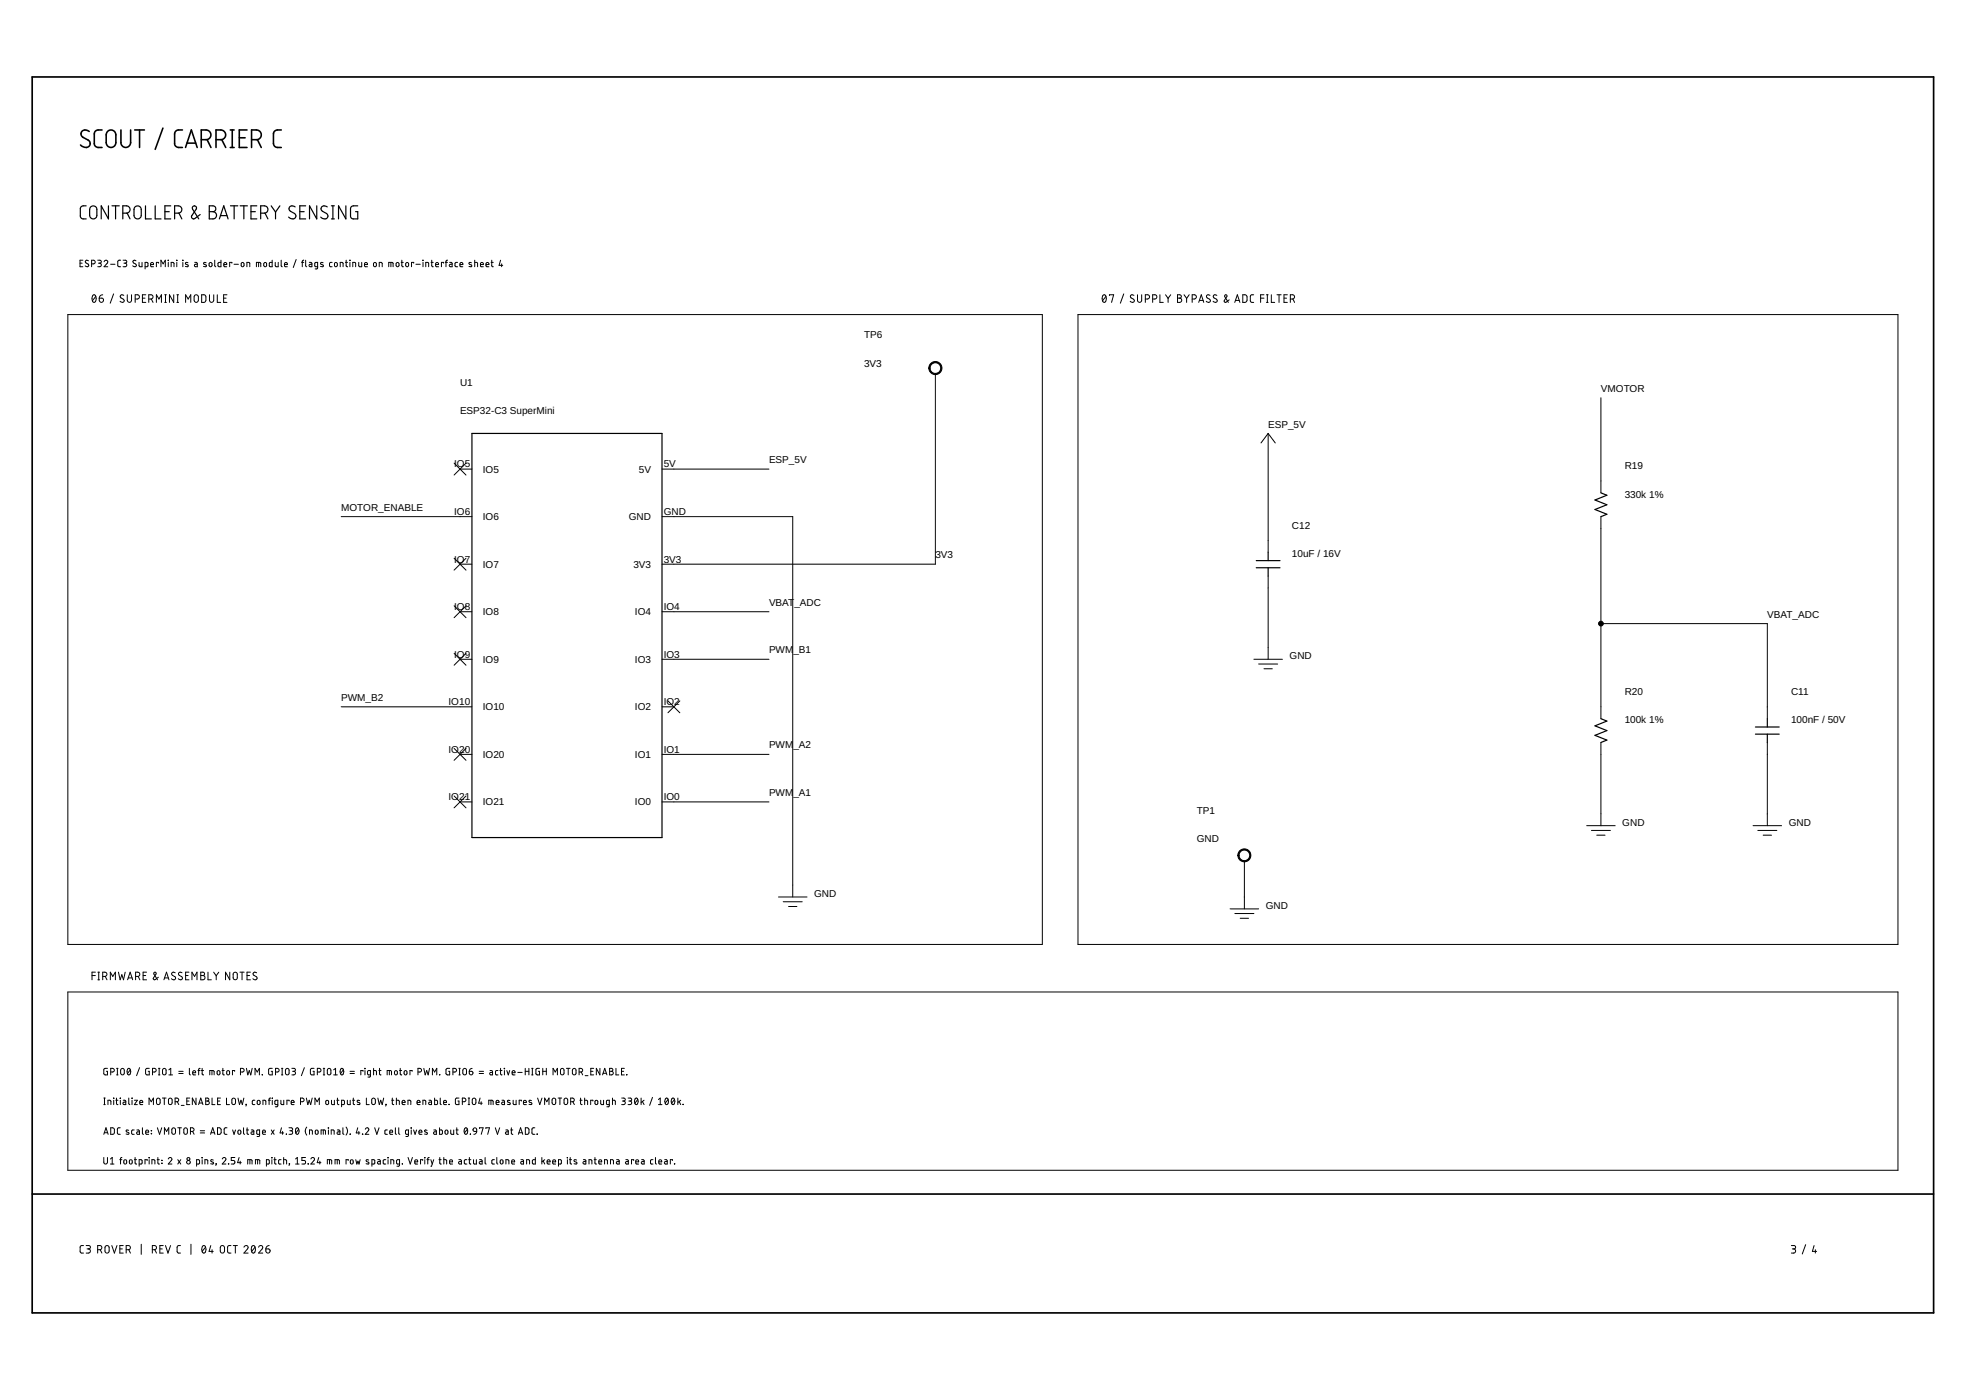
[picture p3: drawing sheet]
<svg xmlns="http://www.w3.org/2000/svg" width="420mm" height="297mm" viewBox="0 0 420 297" stroke-linecap="round" stroke-linejoin="round" font-family="sans-serif">
<path d="M6.9 16.4h406.3v264.2h-406.3zM6.9 255.2h406.3" fill="none" stroke="#000" stroke-width=".36"/>
<g fill="none" stroke="#000" stroke-width=".34">
<path d="M19.1 28.1a.95 .95 0 0 0-1.3-.3 .95 .95 0 0 0-.4 1.2l1.5 1a.89 .89 0 0 1 .2 1.2 .89 .89 0 0 1-1.3 .2l-.6-.4M21.8 27.8a1.42 1.42 0 0 0-1.5 .3l-.1 .5v2.1l.2 .6a1.6 1.6 0 0 0 1.4 .2M23 28.1a1.04 1.04 0 0 1 1.1-.2 1.04 1.04 0 0 1 .7 .9v1.7a1.04 1.04 0 0 1-1.1 1 1.04 1.04 0 0 1-1-1v-1.7zM25.8 27.8v2.7a1.04 1.04 0 0 0 1.1 1 1.04 1.04 0 0 0 1-1v-2.7M28.8 27.8h2.1M29.8 27.8v3.7M34.8 27.4l-1.6 4.5M39 27.8h-1.1l-.5 .5-.1 2.4 .3 .6a1.53 1.53 0 0 0 1.4 .2M39.6 31.5l1.3-3.7 1.2 3.7M40 30.6h1.8M43 29.8a1.8 1.8 0 0 0 1.8-.3 1.04 1.04 0 0 0 .2-1.1 1.04 1.04 0 0 0-1-.6h-1v3.7M44.3 29.8l.8 1.7"/>
<path d="M46.2 29.8a1.8 1.8 0 0 0 1.7-.3 1.04 1.04 0 0 0 .3-1.1 1.04 1.04 0 0 0-1-.6h-1v3.7M47.4 29.8l.8 1.7M49.2 31.5h.8M49.2 27.8h.8M49.6 27.8v3.7M51.1 29.4h1.3M52.8 27.8h-1.7v3.7h1.7M53.8 29.8a1.82 1.82 0 0 0 1.7-.3 1.04 1.04 0 0 0 .3-1.1 1.04 1.04 0 0 0-1-.6h-1v3.7M55 29.8l.8 1.7M60.1 27.8a1.42 1.42 0 0 0-1.5 .3l-.2 .5v2.1l.3 .6a1.53 1.53 0 0 0 1.4 .2"/>
</g>
<g fill="none" stroke="#000" stroke-width=".25">
<path d="M18.4 44l-1 .1-.2 .5v1.8l.4 .4h.8M19.4 44.2a.77 .77 0 0 1 .9-.1 .77 .77 0 0 1 .4 .7v1.2a.77 .77 0 0 1-.8 .8 .77 .77 0 0 1-.7-.8v-1.2zM23.2 44v2.8l-1.6-2.8v2.8M23.9 44h1.6M24.7 44v2.8M26.2 45.6a1.36 1.36 0 0 0 1.4-.3 .78 .78 0 0 0 .1-.9 .78 .78 0 0 0-.7-.4h-.8v2.8M27.2 45.6l.6 1.2M28.9 44.2a.79 .79 0 0 1 .8-.1 .79 .79 0 0 1 .5 .7v1.2a.77 .77 0 0 1-.8 .8 .77 .77 0 0 1-.8-.8l.1-1.4zM31.1 44v2.8h1.2M33.2 44v2.8h1.2M35.2 45.2h1M36.5 44h-1.3v2.8h1.3"/>
<path d="M37.3 45.6a1.36 1.36 0 0 0 1.4-.3 .78 .78 0 0 0 .1-.9 .78 .78 0 0 0-.7-.4h-.8v2.8M38.2 45.6l.7 1.2M42.8 45.8l-1.2 .9a.45 .45 0 0 1-.5-.1 .45 .45 0 0 1-.1-.5l.9-1.4a.46 .46 0 0 0-.4-.7 .46 .46 0 0 0-.4 .7l1.4 2.1M44.7 44h.8a.62 .62 0 0 1 .6 .6 .62 .62 0 0 1-.6 .6 .77 .77 0 0 1 .8 .8 .77 .77 0 0 1-.8 .8h-.8zM44.7 45.2h.8M46.9 46.8l.9-2.8 .9 2.8M47.1 46.1h1.4M49.3 44h1.5M50 44v2.8M51.3 44h1.6M52.1 44v2.8M53.6 45.2h1"/>
<path d="M54.9 44h-1.3v2.8h1.3M55.7 45.6a1.45 1.45 0 0 0 1.4-.3 .79 .79 0 0 0 .1-.9 .79 .79 0 0 0-.7-.4h-.8v2.8M56.6 45.6l.7 1.2M58 44l.9 1.3M58.9 45.3v1.5M59.8 44l-.9 1.3M63.1 44.2a.69 .69 0 0 0-1.1-.1 .69 .69 0 0 0 .1 1l.8 .5a.68 .68 0 0 1 .2 1 .68 .68 0 0 1-1 .1l-.4-.3M64.1 45.2h.9M65.3 44h-1.2v2.8h1.2M67.7 44v2.8l-1.6-2.8v2.8M69.9 44.2a.7 .7 0 0 0-1-.1 .7 .7 0 0 0 0 1l.9 .5a.67 .67 0 0 1 .1 1 .67 .67 0 0 1-.9 .1l-.5-.3M70.8 46.8h.7"/>
<path d="M70.8 44h.7M71.1 44v2.8M73.9 44v2.8l-1.6-2.8v2.8M76.5 44h-1.2l-.4 .4v2l.4 .4h1.2v-1.6h-.5M100.9 92.6h40.6v86.4h-40.6zM268.5 119.8h5.1M271 118v1.8M342.1 105.3l1.3 .5-2.5 1 2.5 1.1-2.5 1 2.5 1-1.3 .5M268.5 121.3h5.1M271 121.3v1.8M342.1 153.6l1.3 .5-2.5 1 2.5 1-2.5 1 2.5 1.1-1.3 .5M375.2 155.4h5"/>
<path d="M375.2 156.9h5M377.7 153.6v1.8M377.7 156.9v1.8"/>
</g>
<g fill="none" stroke="#000" stroke-width=".21">
<path d="M17.1 56.2h.5M17.7 55.6h-.6v1.4h.6M18.9 55.7l-.5-.1-.2 .3 .6 .5a.35 .35 0 0 1 .1 .6 .35 .35 0 0 1-.6-.1l-.1-.1M19.6 56.4h.4a.39 .39 0 0 0 .4-.4 .39 .39 0 0 0-.4-.4h-.4v1.4M20.9 55.6h.5l.3 .3-.2 .3h-.5M21.3 56.2a.38 .38 0 0 1 .4 .4 .38 .38 0 0 1-.4 .4h-.4M22.2 55.9a.39 .39 0 0 1 .6-.3 .39 .39 0 0 1 .1 .6l-.7 .8h.8M23.6 56.5h1M25.8 55.6h-.4l-.2 .3v.9l.2 .2h.4M26.3 55.6h.6l.2 .3-.2 .3h-.4M26.7 56.2a.38 .38 0 0 1 .4 .4 .38 .38 0 0 1-.4 .4h-.4M29.1 55.7a.35 .35 0 0 0-.6 0 .35 .35 0 0 0 .1 .5l.4 .2a.39 .39 0 0 1-.1 .6 .39 .39 0 0 1-.5-.2"/>
<path d="M29.7 56.1v.7l.3 .2h.4v-.9M31 57l.6-.1-.1-.8h-.5v1.4M32.2 56.5h.6a.32 .32 0 0 0-.2-.4 .32 .32 0 0 0-.4 .3v.5l.6 .1M33.9 56.2v-.1h-.5v.9M34.4 57v-1.4l.5 .8 .4-.8v1.4M35.9 55.6l.1 .1zM36 56.1v.9M36.6 57v-.9l.5 .1 .1 .8M37.8 55.6h.1M37.8 56.1v.9M39 55.6l.1 .1zM39.1 56.1v.9"/>
<path d="M40.2 56.2l-.4-.1-.2 .2 .6 .4v.2h-.6M41.6 56.1h.4l.2 .2v.7h-.5l-.1-.4 .6-.1M44 56.2l-.3-.1-.2 .2 .6 .4v.2h-.6M44.8 56.2l.3-.1 .2 .3v.4l-.2 .2-.4-.3zM45.9 55.6v1.2l.2 .2M47.2 55.6v1.4h-.5l-.1-.8 .6-.1M47.8 56.5h.7a.32 .32 0 0 0-.3-.4 .32 .32 0 0 0-.4 .3l.1 .5 .6 .1M49.6 56.2v-.1h-.5v.9M50 56.5h.9M51.6 56.2l.3-.1 .3 .3-.1 .4-.2 .2-.3-.2zM52.8 57v-.9l.6 .1v.8M54.8 57v-.9h.8l.1 .9"/>
<path d="M55.3 56.1v.9M56.5 56.2l.2-.1 .3 .2v.5l-.3 .2-.3-.3zM58.2 55.6v1.4h-.5l-.1-.8 .6-.1M58.8 56.1v.7l.3 .2h.4v-.9M60.1 55.6v1.3l.2 .1M60.8 56.5h.6a.32 .32 0 0 0-.2-.4 .32 .32 0 0 0-.4 .3v.5l.6 .1M63.3 55.5l-.6 1.7M64.5 56.1h.4M64.9 55.6l-.3 .2v1.2M65.3 55.6v1.2l.3 .2M66.1 56.1h.4l.2 .2v.7h-.5l-.2-.2 .1-.2 .6-.1M67.9 57l-.6-.1 .1-.8h.5v1.1l-.1 .2-.4 .1"/>
<path d="M69 56.2l-.3-.1-.2 .2 .6 .4v.2h-.6M71 56.1h-.5l-.1 .2 .1 .6 .5 .1M71.6 56.2l.2-.1 .3 .3v.4l-.3 .2-.3-.2zM72.7 57v-.9l.6 .1v.8M73.8 56.1h.5M74 55.6v1.3l.3 .1M74.8 55.6h.1M74.8 56.1v.9M75.4 57v-.9l.6 .1v.8M76.7 56.1v.7l.2 .2h.4v-.9M77.9 56.5h.6a.33 .33 0 0 0-.2-.4 .33 .33 0 0 0-.4 .3l.1 .6h.5M79.8 56.3l.3-.2 .3 .2-.1 .6-.2 .1-.3-.2z"/>
<path d="M81 57v-.9l.6 .1 .1 .8M83.1 57v-.9h.8l.1 .9M83.5 56.1v.9M84.8 56.2l.2-.1 .3 .3-.1 .4-.2 .2-.4-.3zM85.7 56.1h.5M85.9 55.6v1.2l.3 .2M86.8 56.2l.3-.1 .2 .3v.4l-.2 .2-.4-.3zM88.4 56.2v-.1h-.5v.9M88.9 56.5h.9M90.4 55.6h.1M90.4 56.1v.9M91 57v-.9l.6 .1v.8"/>
<path d="M92.1 56.1h.5M92.3 55.6v1.2l.3 .2M93.1 56.5h.6a.33 .33 0 0 0-.2-.4 .33 .33 0 0 0-.4 .3l.1 .6h.5M94.8 56.2v-.1h-.5v.9M95.2 56.1h.4M95.6 55.6l-.3 .2v1.2M96.1 56.1h.4l.1 .2v.7h-.4l-.2-.2 .1-.2 .5-.1M97.8 56.1h-.4l-.2 .2 .1 .6 .5 .1M98.3 56.5h.6a.32 .32 0 0 0-.2-.4 .32 .32 0 0 0-.4 .3v.5l.6 .1M100.8 56.2l-.4-.1-.2 .2 .6 .4v.2h-.6M101.5 56.1l.5 .1 .1 .8M101.5 55.6v1.4"/>
<path d="M102.7 56.5h.6a.32 .32 0 0 0-.2-.4 .32 .32 0 0 0-.4 .3v.5l.6 .1M103.9 56.5h.6a.32 .32 0 0 0-.2-.4 .32 .32 0 0 0-.4 .3v.5l.6 .1M104.9 56.1h.5M105.1 55.6v1.3l.3 .1M107 55.6l-.3 1.1h.7M107.2 56.4v.6M14.5 67.2h208.3v134.6h-208.3zM19.9 63.1l.2-.1a.97 .97 0 0 1 0 1.6 1.03 1.03 0 0 1-.2-1.5zM20.5 63.4l-.8 .9M21.2 63.7h.6a.45 .45 0 0 1 .3 .5 .45 .45 0 0 1-.5 .4 .45 .45 0 0 1-.4-.4zM21.9 63l-.4 .1-.3 .6M24.3 62.8l-.7 2"/>
<path d="M26.5 63.1l-.2-.1a.38 .38 0 0 0-.6 .1 .38 .38 0 0 0 .2 .6l.5 .2a.41 .41 0 0 1 0 .7 .41 .41 0 0 1-.6-.1l-.1-.1M27.2 63v1.2a.46 .46 0 0 0 .5 .4 .46 .46 0 0 0 .4-.4v-1.2M28.9 63.9h.5a.46 .46 0 0 0 .4-.5 .46 .46 0 0 0-.4-.4h-.5v1.6M30.4 63.7h.6M31.2 63h-.8v1.6h.8M31.8 63.9h.5a.46 .46 0 0 0 .4-.5 .46 .46 0 0 0-.4-.4h-.5v1.6M32.3 63.9l.4 .7M33.4 64.6v-1.6l.6 .9 .5-.9v1.6M35.2 63h.4M35.2 64.6h.4M35.4 63v1.6M37.1 63v1.6l-.9-1.6v1.6"/>
<path d="M37.8 63h.4M37.8 64.6h.4M38 63v1.6M39.7 64.6v-1.6l.5 .9 .6-.9v1.6M41.6 63.1l.3-.1 .3 .1 .2 1.1a.46 .46 0 0 1-.5 .4 .46 .46 0 0 1-.4-.4zM43.1 63h.6l.3 .3v.9l-.3 .4h-.6zM44.8 63v1.2a.46 .46 0 0 0 .4 .4 .46 .46 0 0 0 .5-.4v-1.2M46.4 63v1.6h.8M47.8 63.7h.5M48.5 63h-.7v1.6h.7M199.9 79.9v40.7h-58.4M230.4 67.2h175.2v134.6h-175.2z"/>
<path d="M235.7 63.1l.3-.1a.97 .97 0 0 1 0 1.6 1.03 1.03 0 0 1-.3-1.5zM236.3 63.4l-.7 .9M237.1 63.2v-.2h.9l-.4 1.6M240.2 62.8l-.8 2M242.3 63.1l-.2-.1a.38 .38 0 0 0-.5 .1 .38 .38 0 0 0 .1 .6l.6 .2a.41 .41 0 0 1 0 .7 .41 .41 0 0 1-.6-.1l-.2-.1M243.1 63v1.2a.44 .44 0 0 0 .4 .4 .44 .44 0 0 0 .5-.4v-1.2M244.8 63.9h.4a.46 .46 0 0 0 .5-.5 .46 .46 0 0 0-.5-.4h-.4v1.6M246.3 63.9h.5a.46 .46 0 0 0 .4-.5 .46 .46 0 0 0-.4-.4h-.5v1.6M247.9 63v1.6h.7M249.1 63l.5 .8M249.6 63.8v.8M250.2 63l-.6 .8"/>
<path d="M251.7 63h.4a.36 .36 0 0 1 .4 .4 .36 .36 0 0 1-.4 .3 .46 .46 0 0 1 .5 .5 .46 .46 0 0 1-.5 .4h-.4zM251.7 63.7h.4M253 63l.6 .8M253.6 63.8v.8M254.1 63l-.5 .8M254.8 63.9h.4a.46 .46 0 0 0 .5-.5 .46 .46 0 0 0-.5-.4h-.4v1.6M256.2 64.6l.5-1.6 .6 1.6M256.3 64.2h.8M258.6 63.1l-.2-.1a.38 .38 0 0 0-.5 .1 .38 .38 0 0 0 .1 .6l.5 .2a.41 .41 0 0 1 .1 .7 .41 .41 0 0 1-.7-.1l-.1-.1M260.1 63.1l-.2-.1a.38 .38 0 0 0-.6 .1 .38 .38 0 0 0 .2 .6l.5 .2a.41 .41 0 0 1 0 .7 .41 .41 0 0 1-.6-.1l-.2-.1M262.7 64.1l-.7 .5a.27 .27 0 0 1-.3-.1 .27 .27 0 0 1 0-.3l.5-.8a.26 .26 0 0 0-.2-.4 .26 .26 0 0 0-.3 .4l.8 1.2M263.9 64.6l.5-1.6 .6 1.6"/>
<path d="M264 64.2h.8M265.6 63h.6l.3 .3v.9l-.3 .4h-.6zM267.9 63h-.5l-.2 .4v1l.2 .2h.5M269.4 63.7h.7M270.1 63h-.7v1.6M270.7 63h.3M270.7 64.6h.3M270.8 63v1.6M271.7 63v1.6h.7M272.9 63h.9M273.3 63v1.6M274.4 63.7h.6"/>
<path d="M275.1 63h-.7v1.6h.7M275.8 63.9h.4a.46 .46 0 0 0 .5-.5 .46 .46 0 0 0-.5-.4h-.4v1.6M276.3 63.9l.4 .7M97 99l2.6 2.5M99.6 99l-2.6 2.5M271 92.6l-1.5 2.1M271 92.6l1.5 2.1M271 92.6v25.4M342.1 85v20.3M72.9 110.4h28M97 119.3l2.6 2.5M98.3 100.2h2.6"/>
<path d="M99.6 119.3l-2.6 2.5M141.5 110.4h27.9v81.3M141.5 100.2h22.8M342.1 110.4v43.2M97 129.5l2.6 2.5M97 139.6l2.6 2.6M98.3 120.6h2.6M98.3 130.7h2.6M99.6 129.5l-2.6 2.5M99.6 139.6l-2.6 2.6M141.5 130.7h22.8M271 123.1v17.8"/>
<path d="M342.1 133.3h35.6v20.3M72.9 151h28M97 159.9l2.6 2.6M98.3 140.9h2.6M99.6 159.9l-2.6 2.6M141.5 140.9h22.8M141.5 151h2.5M142.7 149.8l2.6 2.5M145.3 149.8l-2.6 2.5M268 140.9h6.1M269 141.9h4M270.1 142.9h1.8"/>
<path d="M342.1 158.7v17.7M377.7 158.7v17.7M97 170.1l2.6 2.5M98.3 161.2h2.6M98.3 171.4h2.6M99.6 170.1l-2.6 2.5M141.5 161.2h22.8M141.5 171.4h22.8M339.1 176.4h6.1M340.1 177.5h4.1M341.2 178.5h1.8M374.6 176.4h6.1"/>
<path d="M375.7 177.5h4M376.8 178.5h1.8M166.4 191.7h6.1M167.4 192.7h4M168.5 193.7h1.8M262.9 194.2h6.1M263.9 195.2h4.1M265 196.2h1.8M265.9 184.1v10.1M14.5 212h391.1v38.1h-391.1zM19.7 208.5h.7M20.4 207.8h-.7v1.6"/>
<path d="M20.9 207.8h.4M20.9 209.4h.4M21.1 207.8v1.6M21.9 208.7h.5a.46 .46 0 0 0 .5-.5 .46 .46 0 0 0-.5-.4h-.5v1.6M22.5 208.7l.4 .7M23.6 209.4v-1.6l.5 .9 .6-.9v1.6M25.3 207.8l.4 1.6 .3-1.1 .4 1.1 .4-1.6M27.3 209.4l.5-1.6 .6 1.6M27.4 209h.8M29 208.7h.4a.46 .46 0 0 0 .5-.5 .46 .46 0 0 0-.5-.4h-.4v1.6M29.5 208.7l.4 .7M30.6 208.5h.5"/>
<path d="M31.3 207.8h-.7v1.6h.7M33.8 208.8l-.6 .5a.26 .26 0 0 1-.4 0 .26 .26 0 0 1 0-.3l.5-.8a.26 .26 0 0 0-.2-.4 .26 .26 0 0 0-.2 .4l.8 1.2M35 209.4l.6-1.6 .5 1.6M35.2 209h.8M37.4 207.9l-.1-.1a.38 .38 0 0 0-.6 .1 .38 .38 0 0 0 .2 .5l.5 .3a.44 .44 0 0 1-.1 .7 .44 .44 0 0 1-.7-.3M38.9 207.9l-.2-.1a.38 .38 0 0 0-.5 .1 .38 .38 0 0 0 .1 .5l.5 .3a.44 .44 0 0 1 0 .7 .44 .44 0 0 1-.7-.3M39.7 208.5h.5M40.4 207.8h-.7v1.6h.7M41 209.4v-1.6l.6 .9 .5-.9v1.6M42.9 207.8h.5a.36 .36 0 0 1 .3 .3 .36 .36 0 0 1-.3 .4 .46 .46 0 0 1 .4 .4 .46 .46 0 0 1-.4 .5h-.5zM42.9 208.5h.5M44.4 207.8v1.6h.8"/>
<path d="M45.7 207.8l.5 .7M46.2 208.5v.9M46.8 207.8l-.6 .7M49.1 207.8v1.6l-.9-1.6v1.6M50 207.9l.3-.1 .3 .1 .1 1a.44 .44 0 0 1-.4 .5 .44 .44 0 0 1-.5-.5zM51.3 207.8h.9M51.7 207.8v1.6M52.8 208.5h.5M53.5 207.8h-.7v1.6h.7M54.8 207.9l-.5-.1-.2 .3 .1 .2 .6 .4a.38 .38 0 0 1 .1 .5 .38 .38 0 0 1-.5 .2l-.4-.3M22.2 236.1h.3M22.2 234.7h.3"/>
<path d="M22.3 234.7v1.4M23 228.3h-.6l-.2 .2v.9l.2 .3h.6v-.8h-.3M23.1 236.1v-1l.6 .1v.9M23.7 229.1h.3a.39 .39 0 0 0 .4-.4 .39 .39 0 0 0-.4-.4h-.3v1.4M24.3 234.7h.1M24.3 235.1v1M24.7 235.1h.5M24.9 234.7v1.1l.3 .3M24.9 229.7h.3M24.9 228.3h.3M25.1 228.3v1.4M25.7 234.7h.1z"/>
<path d="M25.7 235.1v1M25.9 228.4l.3-.1 .3 .1 .1 .9a.39 .39 0 0 1-.4 .4 .39 .39 0 0 1-.4-.4zM26.3 235.1l.5 .1 .1 .2v.7l-.5-.1-.1-.2v-.2l.6-.1M27.3 228.4l.1-.1a.71 .71 0 0 1 .5 .7 .71 .71 0 0 1-.5 .7l-.2-.4zM27.5 234.7v1.1l.2 .3M27.9 228.6l-.7 .8M28.2 234.7h.1M28.2 235.1v1M28.7 235.1h.7l-.7 1h.7M29.8 228.2l-.6 1.7M29.9 235.6h.6a.33 .33 0 0 0-.2-.5 .33 .33 0 0 0-.4 .3l.1 .6 .5 .1M31.9 236.1v-1.4l.4 .7 .5-.7v1.4"/>
<path d="M31.9 228.3h-.6l-.1 .2-.1 .9 .2 .3h.6v-.8h-.2M32.6 229.1h.4a.39 .39 0 0 0 .4-.4 .39 .39 0 0 0-.4-.4h-.4v1.4M33.5 234.8l.3-.1 .3 .1 .1 .9a.39 .39 0 0 1-.4 .4 .39 .39 0 0 1-.4-.4zM33.9 229.7h.3M33.9 228.3h.3M34 228.3v1.4M34.7 234.7h.8M34.8 228.4l.3-.1 .3 .1 .1 .9a.38 .38 0 0 1-.4 .4 .38 .38 0 0 1-.4-.4zM35.1 234.7v1.4M36.1 229.7h.8M36.1 228.6l.4-.3v1.4M36.1 234.8l.3-.1 .3 .1 .1 .9a.39 .39 0 0 1-.4 .4 .39 .39 0 0 1-.4-.4z"/>
<path d="M37.4 235.4h.4a.39 .39 0 0 0 .4-.4 .39 .39 0 0 0-.4-.3h-.4v1.4M37.9 235.4l.3 .7M38.2 228.9h.9M38.2 229.4h.9M38.7 236.2h.6M39.9 235.3h.5M40.5 228.3v1.2l.2 .2M40.6 234.7h-.7v1.4h.7M41.2 229.2h.6a.32 .32 0 0 0-.2-.4 .32 .32 0 0 0-.4 .3v.5l.6 .1M41.9 234.7v1.4l-.8-1.4v1.4M42.3 228.8h.5M42.4 236.1l.5-1.4 .5 1.4"/>
<path d="M42.6 235.7h.7M42.8 228.3l-.3 .1v1.3M43 228.8h.5M43.2 228.3v1.3l.3 .1M44 234.7l.6 .1v.4l-.3 .1a.38 .38 0 0 1 .4 .4 .38 .38 0 0 1-.4 .4h-.3zM44 235.3h.3M44.8 229.7v-.9h.8l.2 .9M45.3 228.8v.9M45.3 234.7v1.4h.6M46.5 228.9l.3-.1 .2 .2v.5l-.2 .2-.4-.2zM46.5 235.3h.5M47.1 234.7h-.6v1.4h.6"/>
<path d="M47.5 228.8h.4M47.6 228.3v1.3l.3 .1M48.4 234.7v1.4h.6M48.6 228.9l.2-.1 .2 .2v.5l-.2 .2-.3-.2zM49.7 234.8l.2-.1 .3 .1 .1 .9a.39 .39 0 0 1-.4 .4 .39 .39 0 0 1-.3-.4zM50.1 228.9v-.1h-.4v.9M50.9 234.7l.3 1.4 .3-1 .3 1 .3-1.4M51.4 229.1h.4a.39 .39 0 0 0 .4-.4 .39 .39 0 0 0-.4-.4h-.4v1.4M52.7 236.1h.1M52.7 228.3l.3 1.4 .3-.9 .3 .9 .3-1.4M52.7 236.1l-.1 .3M54.5 235.1l-.5 .1-.1 .2 .1 .5 .5 .2"/>
<path d="M54.5 229.7v-1.4l.5 .8 .4-.8v1.4M55.1 235.2l.3-.1 .2 .2v.6l-.2 .2-.4-.2zM56 229.7h.1M56.2 236.1v-1l.6 .1v.9M57.3 235.1h.5M57.8 234.7l-.3 .1v1.3M58.2 234.7h.1M58.2 228.3h-.6l-.2 .2v.9l.2 .3h.6v-.8h-.2M58.2 235.1v1M58.9 229.1h.4a.39 .39 0 0 0 .4-.4 .39 .39 0 0 0-.4-.4h-.4v1.4M59.4 236.1l-.6-.2 .1-.7 .5-.1v1.2l-.2 .2h-.4M60 235.1v.7l.3 .3h.3v-1"/>
<path d="M60.2 229.7h.3M60.2 228.3h.3M60.3 228.3v1.4M61.1 228.4l.3-.1 .3 .1 .1 .9a.39 .39 0 0 1-.4 .4 .39 .39 0 0 1-.4-.4zM61.8 235.3v-.2h-.5v1M62.2 235.6h.6a.32 .32 0 0 0-.2-.5 .32 .32 0 0 0-.4 .3l.1 .5 .5 .2M62.4 228.3h.6l.1 .3-.1 .3h-.5M62.8 228.9a.38 .38 0 0 1 .4 .4 .38 .38 0 0 1-.4 .4h-.4M64.2 235.4h.4a.39 .39 0 0 0 .4-.4 .39 .39 0 0 0-.4-.3h-.4v1.4M65 228.2l-.6 1.7M65.5 234.7l.3 1.4 .3-1 .3 1 .3-1.4M67.1 228.3h-.6l-.1 .2-.1 .9 .2 .3h.6v-.8h-.2"/>
<path d="M67.3 236.1v-1.4l.5 .7 .4-.7v1.4M67.8 229.1h.4a.39 .39 0 0 0 .4-.4 .39 .39 0 0 0-.4-.4h-.4v1.4M69.1 229.7h.3M69.1 228.3h.3M69.2 228.3v1.4M69.7 235.2l.3-.1 .2 .2v.6l-.2 .2-.4-.2zM70.1 228.4l.2-.1 .3 .1 .1 .9a.38 .38 0 0 1-.4 .4 .38 .38 0 0 1-.3-.4zM70.8 235.1l.1 .8 .2 .2h.4v-1M71.3 229.7h.8M71.3 228.6l.4-.3v1.4M72 235.1h.4M72.1 234.7v1.1l.3 .3"/>
<path d="M72.9 228.4l.1-.1a.71 .71 0 0 1 .5 .7 .71 .71 0 0 1-.5 .7l-.3-.4zM73 236.1l.6-.2-.1-.7-.5-.1v1.4M73.4 228.6l-.6 .8M74.2 235.1l.1 .8 .2 .2h.3v-1M74.8 228.9h.9M74.8 229.4h.9M75.3 235.1h.5M75.5 234.7v1.2l.3 .2M76.9 235.2l-.4-.1-.2 .3 .6 .3v.2l-.6 .1M77.6 228.9v-.1h-.5v.9M78 228.3v.1zM78 228.8v.9"/>
<path d="M78.3 234.7v1.4h.6M79.2 229.7l-.6-.1 .1-.8h.5v1.1l-.1 .2-.5 .1M79.5 234.8l.3-.1 .3 .1 .1 .9a.39 .39 0 0 1-.4 .4 .39 .39 0 0 1-.4-.4zM79.8 228.8l.6 .1 .1 .8M79.8 228.3v1.4M80.8 234.7l.3 1.4 .3-1 .3 1 .3-1.4M81 228.8h.4M81.1 228.3v1.3l.3 .1M82.5 236.1h.1M82.5 236.1l-.1 .3M82.7 229.7v-.9h.8l.2 .9M83.2 228.8v.9"/>
<path d="M83.7 235.1h.5M83.8 234.7l.1 1.2 .3 .2M84.4 228.9l.3-.1 .2 .2v.5l-.2 .2-.4-.3zM84.7 235.1l.6 .1v.9M84.7 234.7v1.4M85.4 228.8h.5M85.5 228.3l.1 1.3 .3 .1M85.9 235.6h.7a.33 .33 0 0 0-.3-.5 .33 .33 0 0 0-.4 .3l.2 .6 .5 .1M86.5 228.9l.2-.1 .3 .2v.5l-.3 .2-.3-.3zM87.2 236.1v-1l.6 .1v.9M88.1 228.9v-.1h-.5v.9M89.1 235.6h.7a.33 .33 0 0 0-.3-.5 .33 .33 0 0 0-.4 .3l.2 .6 .5 .1"/>
<path d="M89.3 229.1h.4a.39 .39 0 0 0 .4-.4 .39 .39 0 0 0-.4-.4h-.4v1.4M90.4 236.1v-1l.6 .1v.9M90.6 228.3l.3 1.4 .3-.9 .3 .9 .3-1.4M91.7 235.1l.4 .1 .1 .2v.7l-.4-.1-.1-.4 .5-.1M92.4 229.7v-1.4l.5 .8 .4-.8v1.4M92.9 234.7v1.4l.5-.1 .1-.8-.6-.1M93.9 229.7h.1M94.1 234.7v1.2l.2 .2M94.8 235.6h.6a.32 .32 0 0 0-.2-.5 .32 .32 0 0 0-.4 .3v.5l.6 .2M95.9 236.1h.1M96.1 228.3h-.6l-.2 .2v.9l.2 .3h.6v-.8h-.2M96.8 229.1h.4a.39 .39 0 0 0 .4-.4 .39 .39 0 0 0-.4-.4h-.4v1.4"/>
<path d="M98.1 229.7h.3M98.1 228.3h.3M98.1 234.7h-.6l-.2 .1v1l.2 .2 .6 .1v-.8h-.2M98.2 228.3v1.4M98.8 235.4h.4a.39 .39 0 0 0 .4-.4 .39 .39 0 0 0-.4-.3h-.4v1.4M99 228.4l.3-.1 .3 .1 .1 .9a.39 .39 0 0 1-.4 .4 .39 .39 0 0 1-.4-.4zM100.1 236.1h.3M100.1 234.7h.3M100.2 234.7v1.4M100.3 228.9h.5a.39 .39 0 0 1 .3 .5 .39 .39 0 0 1-.5 .3 .39 .39 0 0 1-.3-.4zM100.9 228.3l-.5 .3-.1 .3M101 234.8l.3-.1 .3 .1 .1 .9a.39 .39 0 0 1-.4 .4 .39 .39 0 0 1-.4-.4z"/>
<path d="M102.4 228.9h.9M102.4 229.4h.9M102.6 234.7l-.3 1.1h.8M102.8 235.4v.7M104.5 236.1v-1l.8 .1 .1 .9M104.7 228.8h.5l.1 .2v.7h-.5l-.2-.2 .1-.2 .6-.1M104.9 235.1v1M106 235.6h.6a.32 .32 0 0 0-.2-.5 .32 .32 0 0 0-.4 .3v.5l.6 .2M106.4 228.8h-.4l-.1 .2v.6l.5 .1M106.8 228.8h.5M107 228.3v1.2l.3 .2M107.3 235.1l.4 .1 .1 .2v.7l-.4-.1-.1-.4 .5-.1"/>
<path d="M107.8 228.3v.1zM107.8 228.8v.9M108.3 228.8l.3 .9 .3-.9M109 235.2l-.4-.1-.2 .3 .6 .3 .1 .2-.7 .1M109.5 229.2h.6a.32 .32 0 0 0-.3-.4 .32 .32 0 0 0-.3 .3v.5l.6 .1M109.7 235.1v.7l.2 .3h.4v-1M110.7 229.2h.9M111.4 235.3v-.2h-.4v1M111.9 235.6h.6a.32 .32 0 0 0-.2-.5 .32 .32 0 0 0-.4 .3v.5l.6 .2M112.2 228.9h.8M112.2 228.3v1.4M113 228.3v1.4"/>
<path d="M113.6 235.2l-.4-.1-.2 .3 .6 .3 .1 .2-.6 .1M113.6 229.7h.3M113.6 228.3h.3M113.8 228.3v1.4M114.9 234.7l.5 1.4 .4-1.4M115.3 228.3h-.6l-.1 .2-.1 .9 .2 .3h.6v-.8h-.2M116 228.9h.8M116 228.3v1.4M116.4 236.1v-1.4l.5 .7 .4-.7v1.4M116.8 228.3v1.4M118.1 234.8l.3-.1 .3 .1 .1 .9a.39 .39 0 0 1-.4 .4 .39 .39 0 0 1-.4-.4zM118.2 229.7v-1.4l.5 .8 .4-.8v1.4"/>
<path d="M119.3 234.7h.7M119.7 234.7v1.4M119.9 228.4l.3-.1 .2 .1 .1 .9a.38 .38 0 0 1-.3 .4 .38 .38 0 0 1-.4-.4zM120.6 234.8l.3-.1 .3 .1 .1 .9a.39 .39 0 0 1-.4 .4 .39 .39 0 0 1-.4-.4zM121.1 228.3h.7M121.4 228.3v1.4M122 235.4h.4a.39 .39 0 0 0 .3-.4 .39 .39 0 0 0-.3-.3h-.4v1.4M122.4 235.4l.3 .7M122.4 228.4l.3-.1 .3 .1 .1 .9a.39 .39 0 0 1-.4 .4 .39 .39 0 0 1-.4-.4zM123.8 229.1h.3a.39 .39 0 0 0 .4-.4 .39 .39 0 0 0-.4-.4h-.3v1.4M123.9 235.1h.5M124.1 234.7v1.1l.3 .3"/>
<path d="M124.2 229.1l.3 .6M124.9 235.1l.6 .1 .1 .9M124.9 234.7v1.4M125.1 229.9h.6M126.3 228.9h.4M126.7 235.3v-.2h-.5v1M126.9 228.3h-.6v1.4h.6M127.3 235.2l.2-.1 .2 .2v.6l-.2 .2-.3-.2zM128.2 228.3v1.4l-.8-1.4v1.4M128.4 235.1v.7l.2 .3h.4v-1M128.8 229.7l.4-1.4 .5 1.4M128.9 229.4h.7"/>
<path d="M130.2 236.1l-.6-.2 .1-.7 .5-.1v1.2l-.1 .2h-.4M130.3 228.3l.6 .1 .1 .3-.3 .2a.38 .38 0 0 1 .4 .4 .38 .38 0 0 1-.4 .4h-.4zM130.3 228.9h.4M130.9 235.1l.6 .1v.9M130.9 234.7v1.4M131.6 228.3v1.4h.6M132.8 228.9h.5M132.9 234.7h.4l.3 .2-.1 .3-.5 .1M133.2 235.3a.38 .38 0 0 1 .4 .4 .38 .38 0 0 1-.4 .4h-.3M133.4 228.3h-.6v1.4h.6M133.9 229.7h.1M134.2 234.7h.6l.2 .2-.2 .3-.4 .1"/>
<path d="M134.6 235.3a.38 .38 0 0 1 .4 .4 .38 .38 0 0 1-.4 .4h-.4M135.8 234.8l.1-.1a.74 .74 0 0 1 .5 .6 .74 .74 0 0 1-.4 .8 .87 .87 0 0 1-.2-1.3zM136.3 235l-.6 .8M137 234.7v1.4M137.3 235.4l.3 .7M137.6 235.1l-.6 .5M139.4 234.5l-.6 1.7M140.7 236.1h.8M140.7 235l.4-.3v1.4M142.3 234.8l.2-.1a.83 .83 0 0 1 0 1.4 .87 .87 0 0 1-.2-1.3zM142.8 235l-.6 .8M143.6 234.8l.1-.1a.71 .71 0 0 1 .5 .7 .71 .71 0 0 1-.5 .6l-.3-.6z"/>
<path d="M144.1 235l-.6 .8M144.9 234.7v1.4M145.1 235.4l.4 .7M145.5 235.1l-.6 .5M145.9 236.1h.1M22.2 247.4v1a.39 .39 0 0 0 .4 .4 .39 .39 0 0 0 .4-.4v-1M22.2 242.4l.4-1.4 .5 1.4M22.3 242.1h.7M23.6 247.7l.4-.3v1.4M23.6 248.8h.8M23.7 241h.5l.2 .3v.9l-.2 .2h-.5zM25.6 247.8h.5"/>
<path d="M25.7 241h-.4l-.2 .3v.9l.2 .2h.4M26.1 247.4l-.3 .1v1.3M26.6 247.9l.5 .1v.6l-.3 .2-.3-.2zM27.5 241.6l-.4-.1-.2 .2 .6 .4 .1 .2h-.7M27.7 247.9l.5 .1v.6l-.2 .2-.3-.2zM28.7 241.5h-.4l-.2 .2 .1 .6 .5 .1M28.7 247.8h.5M28.9 247.4v1.2l.3 .2M29.3 241.5h.4l.1 .2v.7h-.5l-.1-.4 .6-.1M29.7 248.8l.6-.2-.1-.7-.5-.1v1.4M30.4 241v1.2l.3 .2M31.1 241.9h.7a.33 .33 0 0 0-.3-.4 .33 .33 0 0 0-.4 .3l.2 .6h.5"/>
<path d="M31.5 248v-.2h-.5v1M31.8 247.4h.1zM31.9 247.8v1M32.3 241.6h.1M32.3 242.2l.1 .1zM32.5 248.8v-1l.6 .1v.9M33.6 247.8h.5M33.6 241l.5 1.4 .5-1.4M33.7 247.4v1.1l.4 .3M34.6 247.9h.1M34.6 248.6h.1M35.1 242.4v-1.4l.5 .8 .5-.8v1.4"/>
<path d="M36 247.7a.38 .38 0 0 1 .5-.3 .38 .38 0 0 1 .1 .6l-.6 .8h.7M36.8 241.1l.3-.1 .3 .1 .1 .9a.39 .39 0 0 1-.4 .4 .39 .39 0 0 1-.4-.4zM38 241h.8M38 247.8l.6 1M38.4 241v1.4M38.6 247.8l-.6 1M39.4 241.1l.3-.1 .2 .1 .1 .9a.38 .38 0 0 1-.3 .4 .38 .38 0 0 1-.4-.4zM40.7 241.8h.4a.39 .39 0 0 0 .4-.4 .39 .39 0 0 0-.4-.4h-.4v1.4M41.2 241.8l.3 .6M42 248.8l.6-.2-.1-.7-.5-.1v1.4M42.8 242.1h.9M42.8 241.6h.9"/>
<path d="M43.2 247.4h.1M43.2 247.8v1M43.8 248.8v-1l.6 .1v.9M45 242.4l.5-1.4 .4 1.4M45.1 242.1h.7M45.6 247.9l-.4-.1-.2 .2 .6 .4v.2l-.6 .1M46.2 248.8h.1M46.2 248.8l-.1 .3M46.5 241h.5l.2 .3 .1 .7-.3 .4h-.5zM47.5 247.7a.39 .39 0 0 1 .6-.3 .39 .39 0 0 1 .1 .6l-.7 .8h.8M48.5 241h-.4l-.2 .3v.9l.2 .2h.4M48.8 248.8h.1"/>
<path d="M49.7 241.5l.3 .9 .3-.9M50.2 247.4h-.8v.6h.5a.39 .39 0 0 1 .3 .4 .39 .39 0 0 1-.3 .4h-.5M51 241.5h.4l.1 .3-.1 .4-.2 .2-.4-.3zM51.1 247.4l-.3 1.1h.8M51.3 248.1v.7M52 241v1.2l.3 .2M52.7 241.5h.4M52.8 241v1.3l.3 .1M52.9 248.8v-1l.9 .1 .1 .9M53.4 247.8v1M53.7 241.5h.4l.2 .2v.7h-.5l-.1-.4 .6-.1M54.6 248.8v-1l.9 .1v.9"/>
<path d="M55.1 247.8v1M55.5 242.4l-.6-.1 .1-.8h.5v1.1l-.1 .2-.5 .1M56.1 241.9h.6a.33 .33 0 0 0-.2-.4 .33 .33 0 0 0-.4 .3l.1 .6h.5M56.9 248.8l.6-.2-.1-.7-.5-.1v1.4M58 241.5l.6 .9M58.1 247.4h.1M58.1 247.8v1M58.5 247.8h.5M58.6 241.5l-.6 .9M58.7 247.4v1.2l.3 .2M60.1 247.8l-.5 .1-.1 .2 .1 .5 .5 .2M60.2 241l-.3 1.1h.7"/>
<path d="M60.4 241.8v.6M60.6 247.8l.6 .1 .1 .9M60.6 247.4v1.4M61.2 242.4h.1M61.8 241h.6l.1 .3-.1 .3h-.5M61.9 248.8h.1M61.9 248.8l-.1 .3M62.2 241.6a.38 .38 0 0 1 .3 .4 .38 .38 0 0 1-.3 .4h-.4M63.2 248.8h.7M63.2 247.7l.3-.3v1.4M63.3 241.1l.1-.1a.71 .71 0 0 1 .5 .7 .71 .71 0 0 1-.5 .7l-.2-.4zM63.8 241.3l-.6 .8"/>
<path d="M65.3 247.4h-.8v.6h.5a.39 .39 0 0 1 .3 .4 .39 .39 0 0 1-.3 .4h-.5M65.6 240.9l-.4 .8 .4 .9M65.8 248.8h.1M66.1 242.4v-.9l.6 .1 .1 .8M66.4 247.7a.38 .38 0 0 1 .6-.3 .38 .38 0 0 1 .1 .6l-.7 .8h.8M67.5 241.5h.3l.2 .2v.5l-.2 .2-.4-.2zM68.1 247.4l-.3 1.1h.8M68.3 248.1v.7M68.6 242.4v-.9l.9 .1 .1 .8M69.1 241.5v.9M70 248.8v-1l.9 .1v.9M70.1 241l.1 .1z"/>
<path d="M70.2 241.5v.9M70.4 247.8v1M70.8 242.4v-.9l.6 .1v.8M71.6 248.8v-1l.9 .1v.9M72.1 247.8v1M72.1 241.5h.4l.1 .2v.7h-.4l-.1-.4 .5-.1M73.3 241v1.3l.2 .1M74 240.9l.3 .8-.3 .9M74.4 248v-.2h-.4v1M74.8 242.3h.1M75 247.9l.5 .1v.6l-.3 .2-.3-.2zM76 247.8l.3 1 .2-.7 .2 .7 .3-1"/>
<path d="M76.5 241l-.4 1.1h.8M76.7 241.8v.6M77.4 242.4h.1M78.1 241.3a.38 .38 0 0 1 .5-.3 .38 .38 0 0 1 .1 .6l-.6 .8h.7M78.8 247.9l-.4-.1-.2 .2 .6 .4v.2l-.6 .1M79.5 248.8l.6-.2-.1-.7-.5-.1v1.4M80.1 241l.4 1.4 .5-1.4M80.7 247.8l.5 .1 .1 .2v.7l-.5-.1-.1-.4 .6-.1M82.4 247.8l-.4 .1-.1 .2v.5l.5 .2M82.8 241.5h-.4l-.1 .2v.6l.5 .1M82.9 247.4h.1zM82.9 247.8v1"/>
<path d="M83.3 241.9h.6a.32 .32 0 0 0-.2-.4 .32 .32 0 0 0-.4 .3v.5l.6 .1M83.5 248.8v-1l.6 .1 .1 .9M84.5 241v1.2l.2 .2M85.2 241v1.2l.2 .2M85.4 248.8l-.6-.2 .1-.7 .5-.1v1.2l-.1 .2h-.5M86 248.8h.1M87.2 247.4l.5 1.4 .4-1.4M87.3 242.4l-.6-.1 .1-.8h.5v1.1l-.1 .2-.5 .1M87.8 241l.1 .1zM87.9 241.5v.9M88.4 241.5l.3 .9 .3-.9M88.6 248.3h.7a.32 .32 0 0 0-.3-.5 .32 .32 0 0 0-.4 .3l.1 .5 .6 .2"/>
<path d="M89.5 241.9h.7a.33 .33 0 0 0-.3-.4 .33 .33 0 0 0-.4 .3l.2 .6h.5M90.3 248v-.2h-.4v1M90.7 247.4h.1zM90.8 247.8v1M91.2 247.8h.5M91.3 241.6l-.4-.1-.2 .2 .6 .4v.2h-.6M91.7 247.4l-.3 .1v1.3M92.1 247.8l.3 1M92.7 247.8l-.5 1.4h-.1M92.7 241.5h.4l.2 .2v.7h-.5l-.1-.4 .6-.1M93.8 247.8h.5M93.9 241v1.4h.5l.1-.8-.6-.1"/>
<path d="M94 247.4v1.2l.3 .2M94.8 247.8l.6 .1 .1 .9M94.8 247.4v1.4M95.2 241.5h.4l.1 .3v.4l-.2 .2-.4-.3zM96.1 248.3h.6a.33 .33 0 0 0-.2-.5 .33 .33 0 0 0-.4 .3l.1 .6 .5 .1M96.3 241.5v.7l.3 .2h.4v-.9M97.5 241.5h.4M97.6 241v1.3l.3 .1M98.1 247.8l.4 .1 .1 .2v.7l-.5-.1-.1-.4 .6-.1M99.4 241.1l.2-.1a.83 .83 0 0 1 0 1.4 .87 .87 0 0 1-.2-1.3zM99.8 247.8l-.4 .1-.2 .2 .1 .5 .5 .2M99.9 241.3l-.6 .8"/>
<path d="M100.2 247.8h.4M100.3 247.4v1.1l.3 .3M100.5 242.4h.1M101.2 247.8v.8l.2 .2h.4v-1M101.2 241.1l.3-.1 .3 .1 .1 .7-.7-.1-.1-.3zM101.9 241.8l-.3 .5-.3 .1M102.5 241.2v-.2h.8l-.5 1.4M102.5 247.8l.4 .1 .1 .2v.7l-.4-.1-.1-.4 .5-.1M103.7 247.4v1.2l.2 .2M103.8 241.2v-.2h.8l-.4 1.4M105.7 247.8l-.5 .1-.1 .2 .1 .5 .5 .2M105.9 241l.4 1.4 .5-1.4"/>
<path d="M106.2 247.4v1.1l.2 .3M107 247.9l.5 .1v.6l-.2 .2-.4-.3zM108.1 241.5h.4l.1 .2v.7h-.4l-.2-.2 .1-.2 .5-.1M108.1 248.8v-1l.6 .1 .1 .9M109.1 241.5h.5M109.3 241v1.2l.3 .2M109.3 248.3h.7a.33 .33 0 0 0-.3-.5 .33 .33 0 0 0-.4 .3l.2 .6 .5 .1M110.8 242.4l.5-1.4 .4 1.4M110.9 242.1h.7M111.3 247.8l.5 .1 .1 .2v.7l-.5-.1-.1-.4 .6-.1M112.3 241h.5l.2 .3v.9l-.2 .2h-.5zM112.5 248.8v-1l.6 .1 .1 .9"/>
<path d="M114.3 241h-.4l-.2 .3v.9l.2 .2h.4M114.4 247.4v1.4l-.5-.1-.1-.8 .6-.1M114.8 242.4h.1M115.8 247.4v1.4M116.1 248.1l.3 .7M116.4 247.8l-.6 .5M116.9 248.3h.7a.33 .33 0 0 0-.3-.5 .33 .33 0 0 0-.4 .3l.2 .6 .5 .1M118.1 248.3h.6a.33 .33 0 0 0-.2-.5 .33 .33 0 0 0-.4 .3l.1 .6 .5 .1M119.4 248.8l.6-.2-.1-.7-.5-.1v1.4M121.2 247.4h.1M121.3 247.8v1M121.7 247.8h.5"/>
<path d="M121.9 247.4v1.2l.3 .2M123.2 247.9l-.3-.1-.2 .2 .6 .4v.2l-.6 .1M124.7 247.8l.4 .1 .1 .2v.7l-.5-.1-.1-.2 .1-.2 .5-.1M125.9 248.8v-1l.6 .1v.9M127 247.8h.4M127.1 247.4l.1 1.2 .2 .2M128 248.3h.6a.32 .32 0 0 0-.2-.5 .32 .32 0 0 0-.4 .3v.5l.6 .2M129.2 248.8v-1l.6 .1v.9M130.5 248.8v-1l.6 .1v.9M131.8 247.8l.4 .1 .1 .2v.7l-.4-.1-.1-.4 .5-.1M133.8 247.8l.4 .1 .1 .2v.7l-.5-.1-.1-.2v-.2l.6-.1M135.4 248v-.2h-.4v1"/>
<path d="M135.9 248.3h.6a.32 .32 0 0 0-.2-.5 .32 .32 0 0 0-.4 .3v.5l.6 .2M137.1 247.8l.4 .1 .2 .2v.7l-.5-.1-.1-.4 .6-.1M139.6 247.8l-.5 .1-.1 .2v.5l.6 .2M140.1 247.4v1.2l.2 .2M140.8 248.3h.6a.32 .32 0 0 0-.2-.5 .32 .32 0 0 0-.4 .3v.5l.6 .2M142 247.8l.5 .1 .1 .2v.7l-.5-.1-.1-.4 .6-.1M143.7 248v-.2h-.4v1M144.1 248.8h.1M17.8 266.2h-.5l-.2 .3v1.1l.2 .2h.5M18.4 266.2h.6a.36 .36 0 0 1 .3 .3 .36 .36 0 0 1-.3 .4h-.4M18.9 266.9a.44 .44 0 0 1 .4 .4 .44 .44 0 0 1-.4 .5h-.5M20.9 267.1h.4a.44 .44 0 0 0 .5-.5 .44 .44 0 0 0-.5-.4h-.4v1.6"/>
<path d="M21.4 267.1l.4 .7M22.6 266.3l.3-.1 .3 .1 .1 1a.44 .44 0 0 1-.4 .5 .44 .44 0 0 1-.5-.5zM23.9 266.2l.5 1.6 .6-1.6M25.6 266.9h.6M26.3 266.2h-.7v1.6h.7M27 267.1h.4a.44 .44 0 0 0 .5-.5 .44 .44 0 0 0-.5-.4h-.4v1.6M27.5 267.1l.4 .7M30.2 265.9v2.2M32.6 267.1h.4a.44 .44 0 0 0 .4-.5 .44 .44 0 0 0-.4-.4h-.4v1.6M33.1 267.1l.3 .7M34.2 266.9h.5M34.9 266.2h-.7v1.6h.7"/>
<path d="M35.4 266.2l.5 1.6 .5-1.6M38.6 266.2h-.5l-.3 .3 .1 1.1 .2 .2h.5M40.8 265.9v2.2M43.3 266.3l.3-.1a.93 .93 0 0 1 0 1.6 1.02 1.02 0 0 1-.3-1.5zM43.9 266.5l-.7 .9M45 266.2l-.3 1.2h.9M45.3 267.1v.7M47.2 266.3l.3-.1 .3 .1 .2 1a.46 .46 0 0 1-.5 .5 .46 .46 0 0 1-.4-.5zM49.4 266.2h-.5l-.3 .3 .1 1.1 .2 .2h.5M49.8 266.2h.9M50.3 266.2v1.6M52.1 266.5a.44 .44 0 0 1 .7-.3 .44 .44 0 0 1 .1 .7l-.8 .9h.9"/>
<path d="M53.9 266.3l.2-.1a.95 .95 0 0 1 0 1.6 1 1 0 0 1-.2-1.5zM54.5 266.5l-.7 .9M55.3 266.5a.44 .44 0 0 1 .6-.3 .44 .44 0 0 1 .1 .7l-.7 .9h.9M56.8 266.9h.6a.45 .45 0 0 1 .3 .5 .45 .45 0 0 1-.5 .4 .45 .45 0 0 1-.4-.5zM57.5 266.2l-.4 .1-.3 .6M382.8 266.2h.6a.36 .36 0 0 1 .4 .3 .36 .36 0 0 1-.4 .4h-.4M383.3 266.9a.44 .44 0 0 1 .5 .4 .44 .44 0 0 1-.5 .5h-.5M385.9 266l-.7 2M387.7 266.2l-.4 1.2h.9M388 267.1v.7"/>
<circle cx="40.3" cy="247.7" r=".31"/>
<circle cx="40.3" cy="248.4" r=".39"/>
</g>
<g fill="#000" stroke="#000" stroke-width=".21">
<path d="M198.9 77.7a1.4 1.4 0 0 1 2.2 .2 1.4 1.4 0 0 1-.8 2.1 1.4 1.4 0 0 1-1.8-1.3h.3a1.15 1.15 0 0 1 1.6-1.1 1.15 1.15 0 0 1 .2 1.9 1.15 1.15 0 0 1-1.8-.5v-.3h-.3z" fill-rule="evenodd"/>
<path d="M264.9 181.8a1.4 1.4 0 0 1 2.2 .3 1.4 1.4 0 0 1-.8 2 1.4 1.4 0 0 1-1.8-1.3h.3a1.15 1.15 0 0 1 1.6-1.1 1.15 1.15 0 0 1 .3 1.9 1.15 1.15 0 0 1-1.9-.5v-.3h-.3z" fill-rule="evenodd"/>
<circle cx="342.1" cy="133.3" r=".51"/>
</g>
<g font-size="2.1">
<text x="184.7" y="72.3">TP6</text>
<text x="98.3" y="82.5">U1</text>
<text x="184.7" y="78.4">3V3</text>
<text x="342.1" y="83.7">VMOTOR</text>
<text x="98.3" y="88.6">ESP32-C3 SuperMini</text>
<text x="271" y="91.4">ESP_5V</text>
<text x="97" y="99.9">IO5</text>
<text x="103.2" y="101">IO5</text>
<text x="136.5" y="101">5V</text>
<text x="141.8" y="99.9">5V</text>
<text x="164.3" y="99">ESP_5V</text>
<text x="347.2" y="100.2">R19</text>
<text x="347.2" y="106.3">330k 1%</text>
<text x="72.9" y="109.1">MOTOR_ENABLE</text>
<text x="97" y="110">IO6</text>
<text x="103.2" y="111.2">IO6</text>
<text x="134.4" y="111.2">GND</text>
<text x="141.8" y="110">GND</text>
<text x="276.1" y="112.9">C12</text>
<text x="199.9" y="119.3">3V3</text>
<text x="276.1" y="119">10uF / 16V</text>
<text x="97" y="120.2">IO7</text>
<text x="103.2" y="121.3">IO7</text>
<text x="135.4" y="121.3">3V3</text>
<text x="141.8" y="120.2">3V3</text>
<text x="97" y="130.4">IO8</text>
<text x="103.2" y="131.5">IO8</text>
<text x="135.7" y="131.5">IO4</text>
<text x="141.8" y="130.4">IO4</text>
<text x="164.3" y="129.5">VBAT</text>
<text x="169.8" y="129.5">_ADC</text>
<text x="377.7" y="132">VBAT_ADC</text>
<text x="97" y="140.5">IO9</text>
<text x="103.2" y="141.6">IO9</text>
<text x="135.7" y="141.6">IO3</text>
<text x="141.8" y="140.5">IO3</text>
<text x="164.3" y="139.6">PWM</text>
<text x="169.6" y="139.6">_B1</text>
<text x="275.6" y="140.9">GND</text>
<text x="72.9" y="149.8">PWM_B2</text>
<text x="347.2" y="148.5">R20</text>
<text x="382.8" y="148.5">C11</text>
<text x="95.9" y="150.7">IO10</text>
<text x="103.2" y="151.8">IO10</text>
<text x="135.7" y="151.8">IO2</text>
<text x="141.8" y="150.7">IO2</text>
<text x="347.2" y="154.6">100k 1%</text>
<text x="382.8" y="154.6">100nF / 50V</text>
<text x="95.9" y="160.8">IO20</text>
<text x="103.2" y="162">IO20</text>
<text x="135.7" y="162">IO1</text>
<text x="141.8" y="160.8">IO1</text>
<text x="164.3" y="159.9">PWM</text>
<text x="169.6" y="159.9">_A2</text>
<text x="95.9" y="171">IO21</text>
<text x="103.2" y="172.1">IO21</text>
<text x="135.7" y="172.1">IO0</text>
<text x="141.8" y="171">IO0</text>
<text x="164.3" y="170.1">PWM</text>
<text x="169.6" y="170.1">_A1</text>
<text x="255.8" y="173.9">TP1</text>
<text x="255.8" y="180">GND</text>
<text x="346.7" y="176.4">GND</text>
<text x="382.3" y="176.4">GND</text>
<text x="174" y="191.7">GND</text>
<text x="270.5" y="194.2">GND</text>
</g>
</svg>
